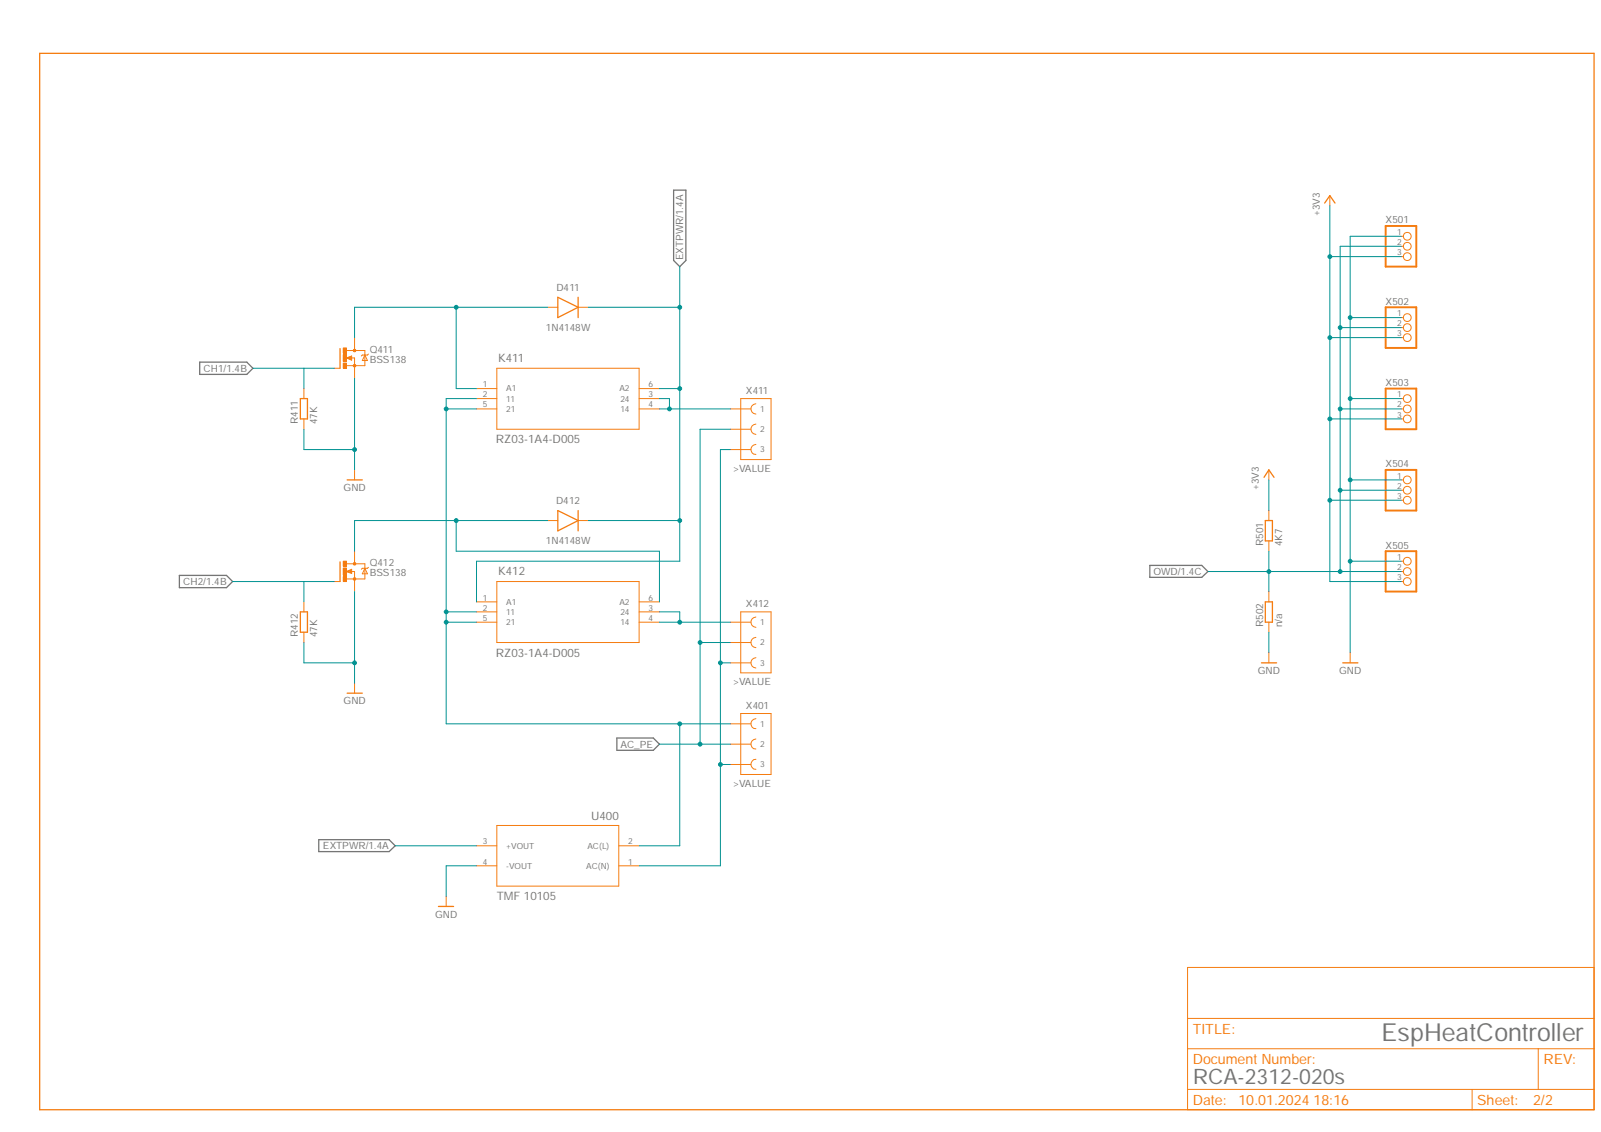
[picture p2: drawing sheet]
<svg xmlns="http://www.w3.org/2000/svg" width="420mm" height="297mm" viewBox="0 0 420 297" stroke-linecap="round" stroke-linejoin="round" font-family="sans-serif">
<path d="M9.8 13.7l409 278.2M418.8 13.7l-409 278.2" fill="none" stroke="#fff" stroke-width=".26"/>
<path d="M176.8 49.9h3.2v18.5l-1.6 1.6-1.6-1.6zM52.4 95h12.4l1.6 1.6-1.6 1.6h-12.4zM47.1 151h12.3l1.6 1.6-1.6 1.6h-12.3zM301.8 148.4h13.6l1.6 1.6-1.6 1.5h-13.6zM161.9 193.7h9.5l1.7 1.6-1.7 1.6h-9.5zM83.7 220.3h18.4l1.6 1.6-1.6 1.6h-18.4z" fill="none" stroke="#757575" stroke-width=".34"/>
<path d="M10.4 14h407.9v277.2h-407.9zM89.2 91.5v5.1M92.1 93.7l-.9 .2 .9 .4v-.4h-.2" fill="none" stroke="#f57c10" stroke-width=".34"/>
<g fill="none" stroke="#f57c10" stroke-width=".26">
<path d="M87.7 96.6h1.5M90.9 92h4.9v4h-4.9M90.9 93.9l1.4-.5v1.1zM92.1 93.9h.9v2.7M93 91.3v.7M95.8 93.2l.6 1.4h-1.3zM96.7 92.9l-.3 .3h-1.3l-.3 .2M130.4 96.6h37.3v16h-37.3zM125.1 102h5.3M125.1 104.6h5.3M125.1 107.3h5.3M167.7 102h5.4"/>
<path d="M167.7 104.6h5.4M167.7 107.3h5.4M125.1 157.9h5.3M130.4 152.6h37.3v16h-37.3zM167.7 157.9h5.4M125.1 160.6h5.3M125.1 163.3h5.3M167.7 160.6h5.4M167.7 163.3h5.4M311.7 253.9h106.6v37.3h-106.6zM311.7 275.2h106.6M311.7 267.2h106.6"/>
<path d="M403.7 275.2v10.7M311.7 285.9h106.6M386.3 285.9v5.3"/>
</g>
<circle cx="93.1" cy="96" r=".35" fill="#f57c10"/>
<circle cx="93.1" cy="96" r=".35" fill="none" stroke="#f57c10" stroke-width=".26"/>
<circle cx="93.1" cy="92" r=".35" fill="#f57c10"/>
<circle cx="93.1" cy="92" r=".35" fill="none" stroke="#f57c10" stroke-width=".26"/>
<path d="M90.1 95.3h.8v1.3h-.8z" fill-rule="evenodd" fill="#f57c10"/>
<path d="M90.1 95.3h.8v1.3h-.8z" fill="none" stroke="#f57c10" stroke-width=".26"/>
<path d="M90.1 91.3h.8v1.4h-.8z" fill-rule="evenodd" fill="#f57c10"/>
<path d="M90.1 91.3h.8v1.4h-.8z" fill="none" stroke="#f57c10" stroke-width=".26"/>
<path d="M90.1 93h.8v1.9h-.8z" fill-rule="evenodd" fill="#f57c10"/>
<path d="M90.1 93h.8v1.9h-.8zM93 88.6v2.7M93 96.6v2.7M87.7 152.6h1.5M90.9 147.9h4.9v4h-4.9M90.9 150l1.4-.6v1.1zM92.1 150h.9v2.6M93 147.3v.6M95.8 149.1l.6 1.5h-1.3zM96.7 148.9l-.3 .2h-1.3l-.3 .3" fill="none" stroke="#f57c10" stroke-width=".26"/>
<path d="M89.2 147.4v5.2M92.1 149.6l-.9 .4 .9 .2v-.2h-.2" fill="none" stroke="#f57c10" stroke-width=".34"/>
<circle cx="93.1" cy="151.9" r=".35" fill="#f57c10"/>
<circle cx="93.1" cy="151.9" r=".35" fill="none" stroke="#f57c10" stroke-width=".26"/>
<circle cx="93.1" cy="147.9" r=".35" fill="#f57c10"/>
<circle cx="93.1" cy="147.9" r=".35" fill="none" stroke="#f57c10" stroke-width=".26"/>
<path d="M90.1 151.2h.8v1.4h-.8z" fill-rule="evenodd" fill="#f57c10"/>
<path d="M90.1 151.2h.8v1.4h-.8z" fill="none" stroke="#f57c10" stroke-width=".26"/>
<path d="M90.1 147.3h.8v1.3h-.8z" fill-rule="evenodd" fill="#f57c10"/>
<path d="M90.1 147.3h.8v1.3h-.8z" fill="none" stroke="#f57c10" stroke-width=".26"/>
<path d="M90.1 149h.8v1.9h-.8z" fill-rule="evenodd" fill="#f57c10"/>
<g fill="none" stroke="#f57c10" stroke-width=".26">
<path d="M349 51.3v2.7M367.7 62h.6M367.7 64.6h.6M367.7 67.3h.6M143.8 80.6h2.6M151.7 80.6h2.6M367.7 83.3h.6M367.7 86h.6M367.7 88.6h.6M79.8 102v2.6M79.8 109.9v2.7M191.7 107.3h5.3"/>
<path d="M191.7 112.6h5.3M191.7 118h5.3M194.4 104.6h8v16h-8zM198.4 105.9a1.36 1.36 0 0 0-1.3 1.4 1.36 1.36 0 0 0 1.3 1.4M198.4 111.3a1.36 1.36 0 0 0-1.3 1.3 1.36 1.36 0 0 0 1.3 1.4M198.4 116.6a1.31 1.31 0 0 0-1.3 1.3 1.31 1.31 0 0 0 1.3 1.3M367.7 107.3h.6M367.7 104.6h.6M367.7 109.9h.6M93 123.3v2.6M143.8 136.6h2.6M151.7 136.6h2.6"/>
<path d="M333 123.3v2.6M333 134v2.6M367.7 125.9h.6M367.7 128.6h.6M367.7 131.3h.6M79.8 157.9v2.7M90.1 149h.8v1.9h-.8zM93 144.6v2.7M93 152.6v2.6M333 141.9v2.7M333 155.2v2.7M367.7 147.3h.6"/>
<path d="M367.7 150h.6M367.7 152.6h.6M79.8 165.9v2.7M93 179.3v2.6M191.7 163.3h5.3M191.7 168.6h5.3M191.7 173.9h5.3M194.4 160.6h8v16h-8zM198.4 161.9a1.36 1.36 0 0 0-1.3 1.4 1.36 1.36 0 0 0 1.3 1.3M198.4 167.2a1.36 1.36 0 0 0-1.3 1.4 1.36 1.36 0 0 0 1.3 1.4M198.4 172.6a1.36 1.36 0 0 0-1.3 1.3 1.36 1.36 0 0 0 1.3 1.4M333 163.3v2.6"/>
<path d="M333 171.2v2.7M354.3 171.2v2.7M191.7 189.9h5.3M191.7 195.3h5.3M194.4 187.2h8v16h-8zM198.4 188.6a1.31 1.31 0 0 0-1.3 1.3 1.31 1.31 0 0 0 1.3 1.3M198.4 193.9a1.31 1.31 0 0 0-1.3 1.3 1.31 1.31 0 0 0 1.3 1.3M198.4 199.2a1.31 1.31 0 0 0-1.3 1.4 1.31 1.31 0 0 0 1.3 1.3M130.4 216.6h32v15.9h-32zM191.7 200.6h5.3M117.1 235.2v2.7M125.1 227.2h5.3"/>
<path d="M125.1 221.9h5.3M162.4 227.2h5.3M162.4 221.9h5.3"/>
<circle cx="369.3" cy="64.6" r="1.02"/>
<circle cx="369.3" cy="62" r="1.02"/>
<circle cx="369.3" cy="67.3" r="1.02"/>
<circle cx="369.3" cy="86" r="1.02"/>
<circle cx="369.3" cy="83.3" r="1.02"/>
<circle cx="369.3" cy="88.6" r="1.02"/>
<circle cx="369.3" cy="109.9" r="1.02"/>
<circle cx="369.3" cy="104.6" r="1.02"/>
<circle cx="369.3" cy="107.3" r="1.02"/>
<circle cx="369.3" cy="125.9" r="1.02"/>
<circle cx="369.3" cy="131.3" r="1.02"/>
<circle cx="369.3" cy="128.6" r="1.02"/>
<circle cx="369.3" cy="152.6" r="1.02"/>
<circle cx="369.3" cy="147.3" r="1.02"/>
<circle cx="369.3" cy="150" r="1.02"/>
</g>
<g fill="none" stroke="#f57c10" stroke-width=".34">
<path d="M347.6 53.3l1.4-2 1.4 2M146.4 78l5.3 2.6-5.3 2.7zM151.7 78v5.3M78.8 104.6h1.9v5.3h-1.9zM91.1 125.9h4M146.4 134l5.3 2.6-5.3 2.7zM151.7 134v5.3M331.7 125.3l1.3-2 1.3 2M332.1 136.6h1.8v5.3h-1.8zM332.1 157.9h1.8v5.4h-1.8zM78.8 160.6h1.9v5.3h-1.9zM331 173.9h4"/>
<path d="M352.4 173.9h4M91.1 181.9h4M115.1 237.9h3.9"/>
</g>
<path d="M363.6 59.3h8.1v10.7h-8.1zM363.6 80.6h8.1v10.7h-8.1zM363.6 102h8.1v10.6h-8.1zM363.6 123.3h8.1v10.7h-8.1zM363.6 144.6h8.1v10.6h-8.1z" fill="none" stroke="#f57c10" stroke-width=".51"/>
<path d="M93 99.3v24M79.8 112.6v5.4h13.2" fill="none" stroke="#009292" stroke-width=".26"/>
<circle cx="93.1" cy="118" r=".5" fill="#009292"/>
<g fill="none" stroke="#009292" stroke-width=".26">
<path d="M93 155.2v24.1M79.8 168.6v5.3h13.2"/>
<circle cx="93.1" cy="118" r=".5"/>
</g>
<circle cx="93.1" cy="173.9" r=".5" fill="#009292"/>
<g fill="none" stroke="#009292" stroke-width=".26">
<path d="M367.7 62h-13.4v109.2M354.3 83.3h13.4M354.3 104.6h13.4M354.3 125.9h13.4M354.3 147.3h13.4M125.1 227.2h-8v8"/>
<circle cx="93.1" cy="173.9" r=".5"/>
</g>
<circle cx="354.3" cy="147.3" r=".5" fill="#009292"/>
<circle cx="354.3" cy="147.3" r=".5" fill="none" stroke="#009292" stroke-width=".26"/>
<circle cx="354.3" cy="83.3" r=".5" fill="#009292"/>
<circle cx="354.3" cy="83.3" r=".5" fill="none" stroke="#009292" stroke-width=".26"/>
<circle cx="354.3" cy="104.6" r=".5" fill="#009292"/>
<circle cx="354.3" cy="104.6" r=".5" fill="none" stroke="#009292" stroke-width=".26"/>
<circle cx="354.3" cy="125.9" r=".5" fill="#009292"/>
<g fill="none" stroke="#009292" stroke-width=".26">
<path d="M119.7 136.6v8h53.4v13.3M143.8 136.6h-50.8v8M333 165.9v5.3"/>
<circle cx="354.3" cy="125.9" r=".5"/>
</g>
<circle cx="119.7" cy="136.6" r=".5" fill="#009292"/>
<g fill="none" stroke="#009292" stroke-width=".26">
<path d="M66.4 96.6h21.3M79.8 96.6v5.4M117.1 107.3h8M125.1 104.6h-8v58.7h8M61 152.6h26.7M79.8 152.6v5.3M117.1 160.6h8"/>
<circle cx="119.7" cy="136.6" r=".5"/>
</g>
<circle cx="117.1" cy="160.6" r=".5" fill="#009292"/>
<circle cx="117.1" cy="160.6" r=".5" fill="none" stroke="#009292" stroke-width=".26"/>
<circle cx="117.1" cy="107.3" r=".5" fill="#009292"/>
<g fill="none" stroke="#009292" stroke-width=".26">
<path d="M117.1 163.3v26.6h74.6"/>
<circle cx="117.1" cy="107.3" r=".5"/>
</g>
<circle cx="117.1" cy="163.3" r=".5" fill="#009292"/>
<g fill="none" stroke="#009292" stroke-width=".26">
<path d="M178.4 189.9v32h-10.7"/>
<circle cx="117.1" cy="163.3" r=".5"/>
</g>
<circle cx="178.4" cy="189.9" r=".5" fill="#009292"/>
<g fill="none" stroke="#009292" stroke-width=".26">
<path d="M173.1 107.3h18.6M173.1 104.6h2.6v2.7"/>
<circle cx="178.4" cy="189.9" r=".5"/>
</g>
<circle cx="175.7" cy="107.3" r=".5" fill="#009292"/>
<g fill="none" stroke="#009292" stroke-width=".26">
<path d="M173.1 163.3h18.6M173.1 160.6h5.3v2.7"/>
<circle cx="175.7" cy="107.3" r=".5"/>
</g>
<circle cx="178.4" cy="163.3" r=".5" fill="#009292"/>
<g fill="none" stroke="#009292" stroke-width=".26">
<path d="M191.7 112.6h-8v56M173.1 195.3h18.6"/>
<circle cx="178.4" cy="163.3" r=".5"/>
</g>
<circle cx="183.7" cy="195.3" r=".5" fill="#009292"/>
<g fill="none" stroke="#009292" stroke-width=".26">
<path d="M191.7 168.6h-8v26.7"/>
<circle cx="183.7" cy="195.3" r=".5"/>
</g>
<circle cx="183.7" cy="168.6" r=".5" fill="#009292"/>
<g fill="none" stroke="#009292" stroke-width=".26">
<path d="M191.7 118h-2.6v82.6h2.6M189.1 173.9h2.6"/>
<circle cx="183.7" cy="168.6" r=".5"/>
</g>
<circle cx="189.1" cy="173.9" r=".5" fill="#009292"/>
<g fill="none" stroke="#009292" stroke-width=".26">
<path d="M189.1 200.6v26.6h-21.4"/>
<circle cx="189.1" cy="173.9" r=".5"/>
</g>
<circle cx="189.1" cy="200.6" r=".5" fill="#009292"/>
<g fill="none" stroke="#009292" stroke-width=".26">
<path d="M178.4 70v77.3h-53.3v10.6M154.3 80.6h24.1M154.3 136.6h24.1M103.7 221.9h21.4"/>
<circle cx="189.1" cy="200.6" r=".5"/>
</g>
<circle cx="178.4" cy="80.6" r=".5" fill="#009292"/>
<circle cx="178.4" cy="80.6" r=".5" fill="none" stroke="#009292" stroke-width=".26"/>
<circle cx="178.4" cy="136.6" r=".5" fill="#009292"/>
<g fill="none" stroke="#009292" stroke-width=".26">
<path d="M173.1 102h5.3"/>
<circle cx="178.4" cy="136.6" r=".5"/>
</g>
<circle cx="178.4" cy="102" r=".5" fill="#009292"/>
<g fill="none" stroke="#009292" stroke-width=".26">
<path d="M119.7 80.6v21.4h5.4M143.8 80.6h-50.8v8"/>
<circle cx="178.4" cy="102" r=".5"/>
</g>
<circle cx="119.7" cy="80.6" r=".5" fill="#009292"/>
<g fill="none" stroke="#009292" stroke-width=".26">
<path d="M367.7 64.6h-16v21.4M367.7 128.6h-16v21.4h16"/>
<circle cx="119.7" cy="80.6" r=".5"/>
</g>
<circle cx="351.7" cy="128.6" r=".5" fill="#009292"/>
<g fill="none" stroke="#009292" stroke-width=".26">
<path d="M367.7 86h-16v42.6"/>
<circle cx="351.7" cy="128.6" r=".5"/>
</g>
<circle cx="351.7" cy="86" r=".5" fill="#009292"/>
<g fill="none" stroke="#009292" stroke-width=".26">
<path d="M351.7 107.3h16"/>
<circle cx="351.7" cy="86" r=".5"/>
</g>
<circle cx="351.7" cy="107.3" r=".5" fill="#009292"/>
<g fill="none" stroke="#009292" stroke-width=".26">
<path d="M333 150h18.7"/>
<circle cx="351.7" cy="107.3" r=".5"/>
</g>
<circle cx="351.7" cy="150" r=".5" fill="#009292"/>
<g fill="none" stroke="#009292" stroke-width=".26">
<path d="M333 144.6v5.4h-16"/>
<circle cx="351.7" cy="150" r=".5"/>
</g>
<circle cx="333" cy="150" r=".5" fill="#009292"/>
<g fill="none" stroke="#009292" stroke-width=".26">
<path d="M367.7 67.3h-18.7v85.3h18.7M349 88.6h18.7M333 150v5.2"/>
<circle cx="333" cy="150" r=".5"/>
</g>
<circle cx="349" cy="88.6" r=".5" fill="#009292"/>
<g fill="none" stroke="#009292" stroke-width=".26">
<path d="M349 109.9h18.7"/>
<circle cx="349" cy="88.6" r=".5"/>
</g>
<circle cx="349" cy="109.9" r=".5" fill="#009292"/>
<g fill="none" stroke="#009292" stroke-width=".26">
<path d="M349 131.3h18.7"/>
<circle cx="349" cy="109.9" r=".5"/>
</g>
<circle cx="349" cy="131.3" r=".5" fill="#009292"/>
<g fill="none" stroke="#009292" stroke-width=".26">
<path d="M349 54v13.3"/>
<circle cx="349" cy="131.3" r=".5"/>
</g>
<circle cx="349" cy="67.3" r=".5" fill="#009292"/>
<g fill="none" stroke="#009292" stroke-width=".26">
<path d="M333 125.9v8.1"/>
<circle cx="349" cy="67.3" r=".5"/>
</g>
<text font-size="6.5" fill="#757575" x="362.5" y="273.2">EspHeatController</text>
<text font-size="5.6" fill="#757575" x="313" y="284.5">RCA-2312-020s</text>
<g font-size="3.7" fill="#f57c10">
<text x="313" y="271.2">TITLE:</text>
<text x="313" y="279.2">Document Number:</text>
<text x="405" y="279.2">REV:</text>
<text x="313" y="289.8">Date:</text>
<text x="325" y="289.8">10.01.2024 18:16</text>
<text x="387.7" y="289.8">Sheet:</text>
<text x="402.3" y="289.8">2/2</text>
</g>
<g font-size="3" fill="#757575">
<text x="130.7" y="95">K411</text>
<text x="130.1" y="116.4">RZ03-1A4-D005</text>
<text x="130.7" y="151">K412</text>
<text x="130.1" y="172.3">RZ03-1A4-D005</text>
<text x="155.1" y="215.3">U400</text>
<text x="130.4" y="236.1">TMF 10105</text>
</g>
<g font-size="2.6" fill="#757575">
<text x="346.4" y="56.7" transform="rotate(-90 346.4 56.7)">+3V3</text>
<text x="363.6" y="58.6">X501</text>
<text x="179.3" y="68.4" transform="rotate(-90 179.3 68.4)">EXTPWR/1.4A</text>
<text x="146" y="76.2">D411</text>
<text x="363.6" y="80">X502</text>
<text x="143.3" y="86.9">1N4148W</text>
<text x="97" y="95.3">BSS138</text>
<text x="97" y="92.7">Q411</text>
<text x="53.4" y="97.6">CH1/1.4B</text>
<text x="363.6" y="101.3">X503</text>
<text x="195.7" y="103.3">X411</text>
<text x="78.1" y="111.3" transform="rotate(-90 78.1 111.3)">R411</text>
<text x="83.2" y="111.3" transform="rotate(-90 83.2 111.3)">47K</text>
<text x="192.4" y="123.8">&gt;VALUE</text>
<text x="363.6" y="122.6">X504</text>
<text x="90.2" y="128.9">GND</text>
<text x="330.4" y="128.6" transform="rotate(-90 330.4 128.6)">+3V3</text>
<text x="146" y="132.2">D412</text>
<text x="143.3" y="142.9">1N4148W</text>
<text x="331.5" y="143.3" transform="rotate(-90 331.5 143.3)">R501</text>
<text x="336.5" y="143.3" transform="rotate(-90 336.5 143.3)">4K7</text>
<text x="363.6" y="144">X505</text>
<text x="97" y="148.6">Q412</text>
<text x="48.1" y="153.5">CH2/1.4B</text>
<text x="97" y="151.2">BSS138</text>
<text x="302.7" y="150.9">OWD/1.4C</text>
<text x="195.7" y="159.3">X412</text>
<text x="78.1" y="167.2" transform="rotate(-90 78.1 167.2)">R412</text>
<text x="83.2" y="167.2" transform="rotate(-90 83.2 167.2)">47K</text>
<text x="331.5" y="164.6" transform="rotate(-90 331.5 164.6)">R502</text>
<text x="336.5" y="164.6" transform="rotate(-90 336.5 164.6)">n/a</text>
<text x="192.4" y="179.8">&gt;VALUE</text>
<text x="330.1" y="176.8">GND</text>
<text x="351.5" y="176.8">GND</text>
<text x="90.2" y="184.9">GND</text>
<text x="195.7" y="186">X401</text>
<text x="162.8" y="196.2">AC_PE</text>
<text x="192.4" y="206.4">&gt;VALUE</text>
<text x="84.8" y="222.9">EXTPWR/1.4A</text>
<text x="114.2" y="240.8">GND</text>
</g>
<g font-size="2.2" fill="#757575">
<text x="366.7" y="61.6">1</text>
<text x="366.7" y="64.3">2</text>
<text x="366.7" y="66.9">3</text>
<text x="366.7" y="82.9">1</text>
<text x="366.7" y="85.6">2</text>
<text x="366.7" y="88.3">3</text>
<text x="126.7" y="101.5">1</text>
<text x="170.2" y="101.5">6</text>
<text x="126.7" y="104.3">2</text>
<text x="126.7" y="106.9">5</text>
<text x="132.8" y="102.7">A1</text>
<text x="132.8" y="105.4">11</text>
<text x="162.6" y="102.7">A2</text>
<text x="162.8" y="105.4">24</text>
<text x="170.2" y="106.9">4</text>
<text x="170.2" y="104.3">3</text>
<text x="366.7" y="104.3">1</text>
<text x="366.7" y="106.9">2</text>
<text x="132.8" y="108.1">21</text>
<text x="162.8" y="108.1">14</text>
<text x="199.5" y="108.1">1</text>
<text x="199.5" y="113.4">2</text>
<text x="366.7" y="109.6">3</text>
<text x="199.5" y="118.7">3</text>
<text x="366.7" y="125.6">1</text>
<text x="366.7" y="128.2">2</text>
<text x="366.7" y="130.9">3</text>
<text x="366.7" y="146.9">1</text>
<text x="366.7" y="149.5">2</text>
<text x="366.7" y="152.3">3</text>
<text x="126.7" y="157.6">1</text>
<text x="126.7" y="160.2">2</text>
<text x="132.8" y="158.7">A1</text>
<text x="132.8" y="161.4">11</text>
<text x="162.6" y="158.8">A2</text>
<text x="162.8" y="161.4">24</text>
<text x="170.2" y="160.2">3</text>
<text x="170.2" y="157.6">6</text>
<text x="126.7" y="162.9">5</text>
<text x="132.8" y="164">21</text>
<text x="162.8" y="164.1">14</text>
<text x="170.2" y="162.9">4</text>
<text x="199.5" y="164">1</text>
<text x="199.5" y="169.4">2</text>
<text x="199.5" y="174.7">3</text>
<text x="199.5" y="190.7">1</text>
<text x="199.5" y="196">2</text>
<text x="199.5" y="201.4">3</text>
<text x="126.7" y="221.5">3</text>
<text x="164.8" y="221.5">2</text>
<text x="126.7" y="226.9">4</text>
<text x="132.8" y="222.7">+VOUT</text>
<text x="154.2" y="222.7">AC(L)</text>
<text x="164.8" y="226.9">1</text>
<text x="132.8" y="228">-VOUT</text>
<text x="153.8" y="228">AC(N)</text>
</g>
</svg>
